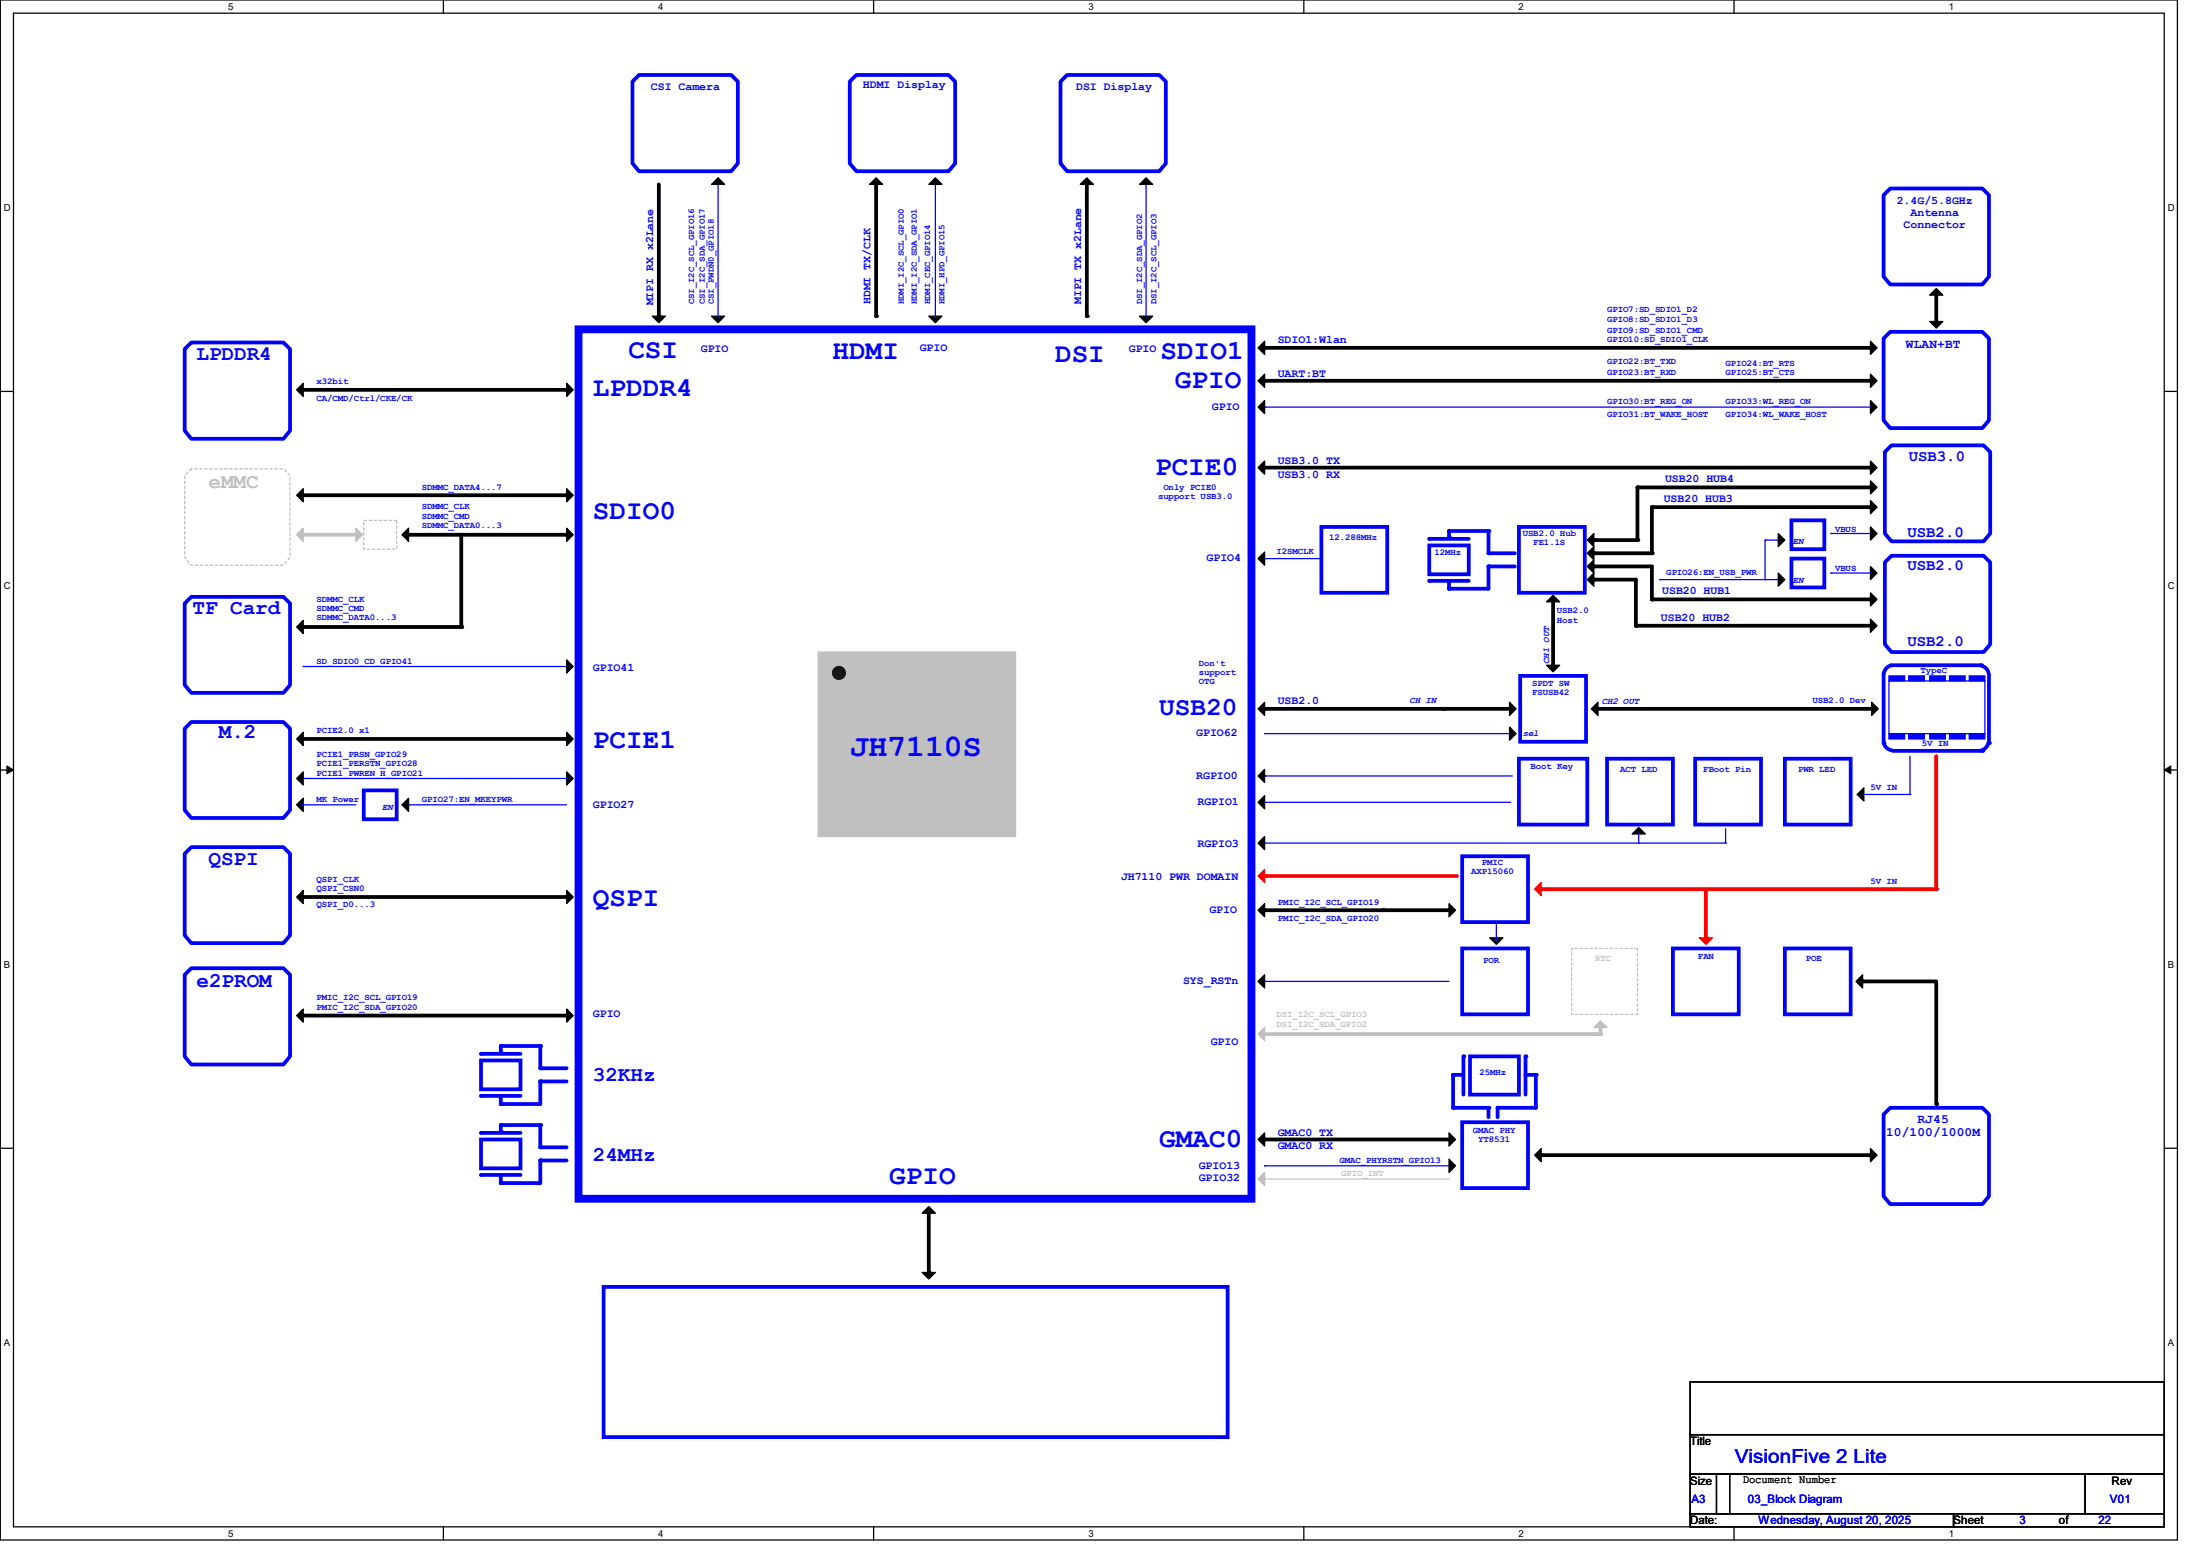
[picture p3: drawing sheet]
<svg xmlns="http://www.w3.org/2000/svg" width="297mm" height="210mm" viewBox="0 0 297 210" stroke-linecap="round" stroke-linejoin="round" font-family="sans-serif">
<path d="M0 0h294v207.9h-294zM1.8 1.8h290.4v204.3h-290.4z" fill="none" stroke="#000" stroke-width=".17"/>
<g fill="#fff">
<path d="M30.8 .2h.7v1.4h-.7z"/>
<path d="M30.8 206.2h.7v1.4h-.7z"/>
</g>
<path d="M59.9 0v1.8M59.9 206.1v1.8" fill="none" stroke="#000" stroke-width=".17"/>
<g fill="#fff">
<path d="M88.9 .2h.6v1.4h-.6z"/>
<path d="M88.9 206.2h.6v1.4h-.6z"/>
</g>
<path d="M117.9 0v1.8M117.9 206.1v1.8" fill="none" stroke="#000" stroke-width=".17"/>
<g fill="#fff">
<path d="M146.9 .2h.7v1.4h-.7z"/>
<path d="M146.9 206.2h.7v1.4h-.7z"/>
</g>
<path d="M176 0v1.8M176 206.1v1.8" fill="none" stroke="#000" stroke-width=".17"/>
<g fill="#fff">
<path d="M205 .2h.7v1.4h-.7z"/>
<path d="M205 206.2h.7v1.4h-.7z"/>
</g>
<path d="M234.1 0v1.8M234.1 206.1v1.8" fill="none" stroke="#000" stroke-width=".17"/>
<g fill="#fff">
<path d="M263.1 .2h.7v1.4h-.7z"/>
<path d="M263.1 206.2h.7v1.4h-.7z"/>
<path d="M.5 27.3h.9v1.4h-.9z"/>
<path d="M292.7 27.3h.8v1.4h-.8z"/>
<path d="M.5 78.4h.9v1.4h-.9z"/>
<path d="M292.7 78.4h.8v1.4h-.8z"/>
</g>
<path d="M0 52.8h1.8M292.2 52.8h1.8" fill="none" stroke="#000" stroke-width=".17"/>
<g fill="#fff">
<path d="M.5 129.5h.8v1.4h-.8z"/>
<path d="M292.7 129.5h.8v1.4h-.8z"/>
</g>
<path d="M0 103.9h1.8M292.2 103.9h1.8" fill="none" stroke="#000" stroke-width=".17"/>
<path d="M.9 103.4l.9 .5-.9 .5zM292.2 103.9l.9-.5v1z" fill="#000" stroke="#000" stroke-width=".14"/>
<g fill="#fff">
<path d="M.5 180.5h.8v1.4h-.8z"/>
<path d="M292.7 180.5h.8v1.4h-.8z"/>
</g>
<path d="M0 155h1.8M292.2 155h1.8" fill="none" stroke="#000" stroke-width=".17"/>
<path d="M78.1 44.4h90.9v117.4h-90.9z" fill="none" stroke="#00f" stroke-width="1.1"/>
<path d="M110.4 88h26.7v24.9h-26.7z" fill-rule="evenodd" fill="#c0c0c0" stroke="#c0c0c0" stroke-width=".17"/>
<path d="M205.1 71.1h8.9v8.9h-8.9zM241.9 70.2h4.4v3.9h-4.4zM241.9 75.4h4.4v3.9h-4.4zM254.5 61l.9-.9h12.4l.9 .9v11l-.9 1.1h-12.4l-.9-1.1zM254.5 75.9l.9-.9h12.4l.9 .9v11.1l-.9 1h-12.4l-.9-1zM205.2 91.2h8.9v8.9h-8.9zM255.4 89.8a1.3 1.3 0 0 0-1.1 1.1M267.4 89.8a1.29 1.29 0 0 1 1.1 1.1M268.5 91v9.3M205.1 102.4h9.2v8.9h-9.2zM268.4 100.3a1.3 1.3 0 0 1-.9 1" fill="none" stroke="#00f" stroke-width=".51"/>
<g fill="#000" stroke="#000" stroke-width=".17">
<path d="M240.1 77.3l.9 .9-.9 .9z" fill-rule="evenodd"/>
<path d="M240.1 72l.9 .9-.9 .9z" fill-rule="evenodd"/>
<path d="M252.5 62.2l.9 .9-.9 .9z" fill-rule="evenodd"/>
<path d="M252.5 64.9l.9 .9-.9 .9z" fill-rule="evenodd"/>
<path d="M252.5 67.6l.9 .9-.9 .8z" fill-rule="evenodd"/>
<path d="M252.5 71.1l.9 .9-.9 .9z" fill-rule="evenodd"/>
<path d="M252.5 76.5l.9 .8-.9 .9z" fill-rule="evenodd"/>
<path d="M169.8 95.7l.9-.9v1.8z" fill-rule="evenodd"/>
<path d="M209.7 80.3l.9 .9h-1.8z" fill-rule="evenodd"/>
<path d="M252.5 83.6l.9 .9-.9 .8z" fill-rule="evenodd"/>
<path d="M252.5 80l.9 .9-.9 .9z" fill-rule="evenodd"/>
</g>
<path d="M170.6 63.1h82.1M215.2 76.5h7.8v4.4h29.5M215.2 78.2h5.7v6.3h31.6M252.5 65.8h-31.4v7.1h-5.9M252.5 68.5h-29.5v6.2h-7.8M170.7 95.7h24.2M209.7 81.2v8.8" fill="none" stroke="#000" stroke-width=".51"/>
<g fill="#000">
<circle cx="215.2" cy="72.9" r=".25"/>
<circle cx="215.2" cy="78.2" r=".25"/>
<circle cx="215.2" cy="74.7" r=".25"/>
<circle cx="215.2" cy="76.5" r=".25"/>
<circle cx="221.1" cy="65.8" r=".25"/>
<circle cx="221.1" cy="72.9" r=".25"/>
<circle cx="223" cy="68.5" r=".25"/>
<circle cx="223" cy="74.7" r=".25"/>
<circle cx="252.7" cy="63.1" r=".25"/>
<circle cx="170.7" cy="95.7" r=".25"/>
<circle cx="209.7" cy="90" r=".25"/>
<circle cx="220.9" cy="84.5" r=".25"/>
<circle cx="223" cy="80.9" r=".25"/>
</g>
<path d="M224.1 78.2h.1M224.1 78.2h16M238.3 72.9h.1M238.3 78.2h.1M238.3 72.9h1.8M238.3 72.9v5.3M247.2 72h.1M247.2 77.3h.1M247.2 72h5.3M247.2 77.3h5.3" fill="none" stroke="#00f" stroke-width=".17"/>
<circle cx="268.5" cy="100.3" r=".25" fill="#00f"/>
<path d="M254.3 90.8v9.5" fill="none" stroke="#00f" stroke-width=".51"/>
<circle cx="254.3" cy="100.3" r=".25" fill="#00f"/>
<path d="M255.4 89.8h12.1" fill="none" stroke="#00f" stroke-width=".51"/>
<circle cx="267.5" cy="89.8" r=".25" fill="#00f"/>
<path d="M255.5 101.3h12.1" fill="none" stroke="#00f" stroke-width=".51"/>
<circle cx="267.6" cy="101.3" r=".25" fill="#00f"/>
<path d="M254.3 100.3a1.31 1.31 0 0 0 1.1 1" fill="none" stroke="#00f" stroke-width=".51"/>
<path d="M255 91.9h13v7.1h-13z" fill="none" stroke="#00f" stroke-width=".17"/>
<g fill="#00f" stroke="#00f" stroke-width=".17">
<path d="M255 91.2h2.1v.7h-2.1z" fill-rule="evenodd"/>
<path d="M265.9 91.2h2.1v.7h-2.1z" fill-rule="evenodd"/>
<path d="M257.7 91.2h2.1v.7h-2.1z" fill-rule="evenodd"/>
<path d="M260.5 91.2h2.1v.7h-2.1z" fill-rule="evenodd"/>
<path d="M263.2 91.2h2.1v.7h-2.1z" fill-rule="evenodd"/>
<path d="M255 99h2.1v.7h-2.1z" fill-rule="evenodd"/>
<path d="M265.9 99h2.1v.7h-2.1z" fill-rule="evenodd"/>
<path d="M257.7 99h2.1v.7h-2.1z" fill-rule="evenodd"/>
<path d="M260.5 99h2.1v.7h-2.1z" fill-rule="evenodd"/>
<path d="M263.2 99h2.1v.7h-2.1z" fill-rule="evenodd"/>
</g>
<path d="M208.1 120h53.3" fill="none" stroke="#f00" stroke-width=".51"/>
<circle cx="208.1" cy="120" r=".25" fill="#f00"/>
<path d="M197.4 115.6h8.9v8.9h-8.9zM217 102.4h8.8v8.9h-8.8zM228.9 102.4h8.8v8.9h-8.8zM241 102.4h8.9v8.9h-8.9z" fill="none" stroke="#00f" stroke-width=".51"/>
<g fill="none" stroke="#00f" stroke-width=".17">
<path d="M170.7 104.7h.1M170.7 108.3h.1M170.7 113.8h.1M170.7 104.7h33.5M170.7 108.3h33.3M170.7 113.8h62.3M221.2 113.8h.1M221.2 112.6v1.2M233 113.8h.1M233 111.8v2M250.7 107.2h.1M250.7 107.2h7.2"/>
<path d="M257.9 107.2h.1M257.9 102.1v5.1"/>
</g>
<g fill="#000" stroke="#000" stroke-width=".17">
<path d="M252.7 94.8l.9 .9-.9 .9z" fill-rule="evenodd"/>
<path d="M169.8 104.7l.9-.9v1.8z" fill-rule="evenodd"/>
<path d="M169.8 108.3l.9-.9v1.8z" fill-rule="evenodd"/>
<path d="M221.2 111.7l.9 .9h-1.8z" fill-rule="evenodd"/>
<path d="M251.6 106.3v1.8l-.9-.9z" fill-rule="evenodd"/>
</g>
<path d="M215.5 95.7h37.2" fill="none" stroke="#000" stroke-width=".51"/>
<circle cx="215.5" cy="95.7" r=".25" fill="#000"/>
<path d="M207.2 120l.9-.9v1.8z" fill-rule="evenodd" fill="#f00" stroke="#f00" stroke-width=".17"/>
<path d="M261.4 102.1v17.9" fill="none" stroke="#f00" stroke-width=".51"/>
<circle cx="261.4" cy="120" r=".25" fill="#f00"/>
<path d="M169.8 118.2l.9-.9v1.8z" fill-rule="evenodd" fill="#f00" stroke="#f00" stroke-width=".17"/>
<path d="M170.7 118.2h26" fill="none" stroke="#f00" stroke-width=".51"/>
<circle cx="170.7" cy="118.2" r=".25" fill="#f00"/>
<path d="M85.4 11l.9-.9h12.4l.9 .9v11.1l-.9 1h-12.4l-.9-1zM114.7 11l.9-.9h12.5l.8 .9v11.1l-.8 1h-12.5l-.9-1zM143.2 11l.9-.9h12.4l.9 .9v11.1l-.9 1h-12.4l-.9-1zM24.9 47.1l.9-.9h12.5l.9 .9v11l-.9 1.1h-12.5l-.9-1.1zM197.4 151.5h8.9v8.9h-8.9zM254.3 150.4l.9-.9h12.4l.9 .9v11.1l-.9 1h-12.4l-.9-1z" fill="none" stroke="#00f" stroke-width=".51"/>
<g fill="#000" stroke="#000" stroke-width=".17">
<path d="M40 52.6l.9-.9v1.8z" fill-rule="evenodd"/>
<path d="M76.5 51.7l.9 .9-.9 .9z" fill-rule="evenodd"/>
<path d="M88.1 42.7h1.7l-.9 .9z" fill-rule="evenodd"/>
<path d="M96.1 42.7h1.7l-.9 .9z" fill-rule="evenodd"/>
<path d="M125.4 42.7h1.8l-.9 .9z" fill-rule="evenodd"/>
<path d="M153.8 42.7h1.8l-.9 .9z" fill-rule="evenodd"/>
<path d="M40 66.8l.9-.8v1.7z" fill-rule="evenodd"/>
<path d="M54.3 72.2l.9-.9v1.8z" fill-rule="evenodd"/>
<path d="M76.5 71.3l.9 .9-.9 .9z" fill-rule="evenodd"/>
<path d="M76.5 66l.9 .8-.9 .9z" fill-rule="evenodd"/>
<path d="M170.7 152.9v1.8l-.9-.9z" fill-rule="evenodd"/>
<path d="M195.6 152.9l.9 .9-.9 .9z" fill-rule="evenodd"/>
<path d="M195.6 156.5l.9 .9-.9 .8z" fill-rule="evenodd"/>
<path d="M208.1 155v1.8l-.9-.9z" fill-rule="evenodd"/>
<path d="M252.5 155l.9 .9-.9 .9z" fill-rule="evenodd"/>
</g>
<path d="M88.9 24.9v17.8M118.3 24.7v18M146.7 24.6v18.1M40.8 52.6h35.7M40.9 66.8h35.6M55.2 72.2h21.3M170.7 153.8h24.9M208.1 155.9h44.4" fill="none" stroke="#000" stroke-width=".51"/>
<g fill="#000">
<circle cx="76.5" cy="52.6" r=".25"/>
<circle cx="88.9" cy="42.7" r=".25"/>
<circle cx="118.3" cy="42.7" r=".25"/>
<circle cx="146.7" cy="42.7" r=".25"/>
<circle cx="76.5" cy="66.8" r=".25"/>
<circle cx="76.5" cy="72.2" r=".25"/>
<circle cx="170.7" cy="153.8" r=".25"/>
<circle cx="208.1" cy="155.9" r=".25"/>
</g>
<path d="M96.9 24.6v18.2M126.3 24.6v18.2M154.7 24.6v18.2M96.9 42.8h.1M126.3 42.8h.1M154.7 42.8h.1M170.7 157.4h.1M170.7 157.4h24.9" fill="none" stroke="#00f" stroke-width=".17"/>
<path d="M24.9 64.2l.9-.9h12.5l.9 .9v11l-.9 1.1h-12.5l-.9-1.1zM49.1 70.2h4.5v3.9h-4.5z" fill="none" stroke="#c0c0c0" stroke-width=".17" stroke-dasharray=".3"/>
<g fill="#c0c0c0" stroke="#c0c0c0" stroke-width=".17">
<path d="M40 72.2l.9-.9v1.8z" fill-rule="evenodd"/>
<path d="M48 71.3l.9 .9-.9 .9z" fill-rule="evenodd"/>
</g>
<path d="M40.8 72.2h7.6" fill="none" stroke="#c0c0c0" stroke-width=".51"/>
<circle cx="48.4" cy="72.2" r=".25" fill="#c0c0c0"/>
<path d="M24.9 81.4l.9-.8h12.5l.9 .8v11.1l-.9 1h-12.5l-.9-1zM24.9 98.3l.9-.8h12.5l.9 .8v11l-.9 1.1h-12.5l-.9-1.1zM24.9 115.2l.9-.9h12.5l.9 .9v11l-.9 1.1h-12.5l-.9-1.1zM49.1 106.7h4.5v3.9h-4.5zM24.9 131.6l.9-.9h12.5l.9 .9v11l-.9 1.1h-12.5l-.9-1.1zM64.9 142.2h5.4" fill="none" stroke="#00f" stroke-width=".51"/>
<g fill="#000" stroke="#000" stroke-width=".17">
<path d="M40 84.6l.9-.9v1.8z" fill-rule="evenodd"/>
<path d="M76.5 89.1l.9 .9-.9 .8z" fill-rule="evenodd"/>
<path d="M76.5 98.8l.9 .9-.9 .9z" fill-rule="evenodd"/>
<path d="M40 99.7l.9-.9v1.8z" fill-rule="evenodd"/>
<path d="M40 105.1l.9-.9v1.8z" fill-rule="evenodd"/>
<path d="M40 108.6l.9-.9v1.8z" fill-rule="evenodd"/>
<path d="M54.3 108.6l.9-.9v1.8z" fill-rule="evenodd"/>
<path d="M76.5 104.2l.9 .9-.9 .9z" fill-rule="evenodd"/>
<path d="M40.9 120.2v1.8l-.9-.9z" fill-rule="evenodd"/>
<path d="M40.9 136.2v1.8l-.9-.9z" fill-rule="evenodd"/>
<path d="M76.5 120.2l.9 .9-.9 .9z" fill-rule="evenodd"/>
<path d="M76.5 136.2l.9 .9-.9 .9z" fill-rule="evenodd"/>
</g>
<path d="M62.3 72.2v12.4h-21.4M40.8 99.7h35.7M40.8 121.1h35.7M40.8 137.1h35.7" fill="none" stroke="#000" stroke-width=".51"/>
<g fill="#000">
<circle cx="62.3" cy="84.6" r=".25"/>
<circle cx="76.5" cy="99.7" r=".25"/>
<circle cx="76.5" cy="137.1" r=".25"/>
<circle cx="76.5" cy="121.1" r=".25"/>
</g>
<path d="M40.9 90h.1M40.9 90h35.6M40.8 108.6h.1M40.8 108.6h7.2M40.9 105.1h.1M40.9 105.1h35.6M55.2 108.6h.1M55.2 108.6h21.3" fill="none" stroke="#00f" stroke-width=".17"/>
<circle cx="64.9" cy="142.2" r=".25" fill="#00f"/>
<path d="M64.9 143.1h5.4v3.9h-5.4zM64.9 147.9h5.4" fill="none" stroke="#00f" stroke-width=".51"/>
<circle cx="64.9" cy="147.9" r=".25" fill="#00f"/>
<path d="M67.6 148.1v.9" fill="none" stroke="#00f" stroke-width=".51"/>
<circle cx="67.6" cy="149" r=".25" fill="#00f"/>
<path d="M67.6 141.2v.9" fill="none" stroke="#00f" stroke-width=".51"/>
<circle cx="67.6" cy="142.1" r=".25" fill="#00f"/>
<path d="M67.6 141.2h5.3" fill="none" stroke="#00f" stroke-width=".51"/>
<circle cx="67.6" cy="141.2" r=".25" fill="#00f"/>
<path d="M67.6 149h5.3" fill="none" stroke="#00f" stroke-width=".51"/>
<circle cx="67.6" cy="149" r=".25" fill="#00f"/>
<path d="M72.9 141.2v3" fill="none" stroke="#00f" stroke-width=".51"/>
<circle cx="72.9" cy="141.2" r=".25" fill="#00f"/>
<path d="M72.9 144.2h3.6" fill="none" stroke="#00f" stroke-width=".51"/>
<circle cx="72.9" cy="144.2" r=".25" fill="#00f"/>
<path d="M72.9 146h3.6" fill="none" stroke="#00f" stroke-width=".51"/>
<circle cx="72.9" cy="146" r=".25" fill="#00f"/>
<path d="M72.9 146v3" fill="none" stroke="#00f" stroke-width=".51"/>
<circle cx="72.9" cy="146" r=".25" fill="#00f"/>
<path d="M64.9 152.9h5.4" fill="none" stroke="#00f" stroke-width=".51"/>
<circle cx="64.9" cy="152.9" r=".25" fill="#00f"/>
<path d="M64.9 153.8h5.4v3.9h-5.4zM64.9 158.6h5.4" fill="none" stroke="#00f" stroke-width=".51"/>
<circle cx="64.9" cy="158.6" r=".25" fill="#00f"/>
<path d="M67.6 158.8v.9" fill="none" stroke="#00f" stroke-width=".51"/>
<circle cx="67.6" cy="159.7" r=".25" fill="#00f"/>
<path d="M67.6 151.8v.9" fill="none" stroke="#00f" stroke-width=".51"/>
<circle cx="67.6" cy="152.7" r=".25" fill="#00f"/>
<path d="M67.6 151.8h5.3" fill="none" stroke="#00f" stroke-width=".51"/>
<circle cx="67.6" cy="151.8" r=".25" fill="#00f"/>
<path d="M67.6 159.7h5.3" fill="none" stroke="#00f" stroke-width=".51"/>
<circle cx="67.6" cy="159.7" r=".25" fill="#00f"/>
<path d="M72.9 151.8v3.1" fill="none" stroke="#00f" stroke-width=".51"/>
<circle cx="72.9" cy="151.8" r=".25" fill="#00f"/>
<path d="M72.9 154.9h3.6" fill="none" stroke="#00f" stroke-width=".51"/>
<circle cx="72.9" cy="154.9" r=".25" fill="#00f"/>
<path d="M72.9 156.6h3.6" fill="none" stroke="#00f" stroke-width=".51"/>
<circle cx="72.9" cy="156.6" r=".25" fill="#00f"/>
<path d="M72.9 156.6v3.1" fill="none" stroke="#00f" stroke-width=".51"/>
<circle cx="72.9" cy="156.6" r=".25" fill="#00f"/>
<path d="M197.4 128h8.9v8.9h-8.9zM225.8 128h8.9v8.9h-8.9zM241 128h8.9v8.9h-8.9zM81.5 173.7h84.2v20.3h-84.2z" fill="none" stroke="#00f" stroke-width=".51"/>
<g fill="#000" stroke="#000" stroke-width=".17">
<path d="M96.9 24l.9 .9h-1.7z" fill-rule="evenodd"/>
<path d="M117.4 24.9l.9-.9 .9 .9z" fill-rule="evenodd"/>
<path d="M126.3 24l.9 .9h-1.8z" fill-rule="evenodd"/>
<path d="M146.7 24l.9 .9h-1.8z" fill-rule="evenodd"/>
<path d="M154.7 24l.9 .9h-1.8z" fill-rule="evenodd"/>
<path d="M169.8 63.1l.9-.9v1.8z" fill-rule="evenodd"/>
<path d="M169.8 132.5l.9-.9v1.7z" fill-rule="evenodd"/>
<path d="M169.8 122.9l.9-.9v1.7z" fill-rule="evenodd"/>
<path d="M195.6 122l.9 .9-.9 .8z" fill-rule="evenodd"/>
<path d="M201.1 126.6h1.8l-.9 .9z" fill-rule="evenodd"/>
<path d="M250.6 132.5l.9-.9v1.7z" fill-rule="evenodd"/>
<path d="M124.5 171.7h1.8l-.9 .9z" fill-rule="evenodd"/>
<path d="M124.5 163.7l.9-.8 .9 .8z" fill-rule="evenodd"/>
</g>
<path d="M170.7 122.9h24.9M251.5 132.5h9.9M261.4 132.6v16.4M125.4 163.6v8.1" fill="none" stroke="#000" stroke-width=".51"/>
<g fill="#000">
<circle cx="170.7" cy="122.9" r=".25"/>
<circle cx="186.7" cy="122.9" r=".25"/>
<circle cx="251.5" cy="132.5" r=".25"/>
<circle cx="261.4" cy="149" r=".25"/>
<circle cx="125.4" cy="171.7" r=".25"/>
</g>
<path d="M170.7 132.5h.1M170.7 132.5h24.9M202 127h.1M202 124.8v2.2" fill="none" stroke="#00f" stroke-width=".17"/>
<circle cx="113.3" cy="90.8" r=".87" fill="#400000" stroke="#400000" stroke-width=".17"/>
<path d="M212.2 128h8.9v8.9h-8.9z" fill="none" stroke="#c0c0c0" stroke-width=".17" stroke-dasharray=".3"/>
<path d="M169.8 139.6l.9-.9v1.8z" fill-rule="evenodd" fill="#c0c0c0" stroke="#c0c0c0" stroke-width=".17"/>
<path d="M170.6 139.6h45.3" fill="none" stroke="#c0c0c0" stroke-width=".51"/>
<circle cx="215.9" cy="139.6" r=".25" fill="#c0c0c0"/>
<path d="M216.1 137.8l.9 .9h-1.8z" fill-rule="evenodd" fill="#c0c0c0" stroke="#c0c0c0" stroke-width=".17"/>
<path d="M216.1 138.5v1.1" fill="none" stroke="#c0c0c0" stroke-width=".51"/>
<circle cx="216.1" cy="139.6" r=".25" fill="#c0c0c0"/>
<path d="M178.4 71.1h8.9v8.9h-8.9z" fill="none" stroke="#00f" stroke-width=".51"/>
<path d="M170.7 75.4h.1M170.7 75.4h7.5" fill="none" stroke="#00f" stroke-width=".17"/>
<path d="M169.8 75.4l.9-.9v1.8z" fill-rule="evenodd" fill="#000" stroke="#000" stroke-width=".17"/>
<path d="M229.4 126.6h1.8l-.9 .9z" fill-rule="evenodd" fill="#f00" stroke="#f00" stroke-width=".17"/>
<path d="M230.3 120v6.6" fill="none" stroke="#f00" stroke-width=".51"/>
<circle cx="230.3" cy="126.6" r=".25" fill="#f00"/>
<path d="M169.8 159.1l.9-.9v1.8z" fill-rule="evenodd" fill="#c0c0c0" stroke="#c0c0c0" stroke-width=".17"/>
<path d="M170.7 159.1h.1M170.7 159.1h24.9" fill="none" stroke="#c0c0c0" stroke-width=".17"/>
<path d="M254.3 26.3l.9-.9h12.4l.9 .9v11l-.9 1.1h-12.4l-.9-1.1zM254.3 45.7l.9-.9h12.4l.9 .9v11l-.9 1.1h-12.4l-.9-1.1zM197.6 142.6v5.1M198.5 142.6h6.6v5.1h-6.6z" fill="none" stroke="#00f" stroke-width=".51"/>
<g fill="#000" stroke="#000" stroke-width=".17">
<path d="M261.4 38.9l.9 .9h-1.8z" fill-rule="evenodd"/>
<path d="M169.8 46.9l.9-.8v1.7z" fill-rule="evenodd"/>
<path d="M169.8 51.4l.9-.9v1.8z" fill-rule="evenodd"/>
<path d="M169.8 54.9l.9-.8v1.7z" fill-rule="evenodd"/>
<path d="M252.5 46.1l.9 .8-.9 .9z" fill-rule="evenodd"/>
<path d="M252.5 54.1l.9 .8-.9 .9z" fill-rule="evenodd"/>
<path d="M252.5 50.5l.9 .9-.9 .9z" fill-rule="evenodd"/>
<path d="M260.5 43.4h1.8l-.9 .9z" fill-rule="evenodd"/>
<path d="M214.3 72.9l.9-.9v1.8z" fill-rule="evenodd"/>
<path d="M214.3 74.7l.9-.9v1.8z" fill-rule="evenodd"/>
<path d="M214.3 76.5l.9-.9v1.7z" fill-rule="evenodd"/>
<path d="M214.3 78.2l.9-.9v1.8z" fill-rule="evenodd"/>
<path d="M203.8 94.8l.9 .9-.9 .9z" fill-rule="evenodd"/>
<path d="M203.8 98.1l.9 .9-.9 .9z" fill-rule="evenodd"/>
<path d="M208.8 89.8h1.8l-.9 .9z" fill-rule="evenodd"/>
<path d="M215.7 94.8v1.8l-.9-.9z" fill-rule="evenodd"/>
<path d="M169.8 113.8l.9-.9v1.8z" fill-rule="evenodd"/>
</g>
<path d="M261.4 39.7v3.9M170.7 46.9h81.8M170.7 51.4h81.8M194.9 95.7h8.9" fill="none" stroke="#000" stroke-width=".51"/>
<g fill="#000">
<circle cx="170.7" cy="46.9" r=".25"/>
<circle cx="170.7" cy="51.4" r=".25"/>
<circle cx="261.4" cy="43.6" r=".25"/>
<circle cx="194.9" cy="95.7" r=".25"/>
</g>
<path d="M170.7 54.9h.1M170.7 54.9h81.8M170.7 99h.1M170.7 99h33.1" fill="none" stroke="#00f" stroke-width=".17"/>
<circle cx="197.6" cy="142.6" r=".25" fill="#00f"/>
<path d="M206 142.6v5.1" fill="none" stroke="#00f" stroke-width=".51"/>
<circle cx="206" cy="142.6" r=".25" fill="#00f"/>
<path d="M196.2 145.1h1.4" fill="none" stroke="#00f" stroke-width=".51"/>
<circle cx="196.2" cy="145.1" r=".25" fill="#00f"/>
<path d="M206 145.1h1.3" fill="none" stroke="#00f" stroke-width=".51"/>
<circle cx="206" cy="145.1" r=".25" fill="#00f"/>
<path d="M196.2 145.1v4.4" fill="none" stroke="#00f" stroke-width=".51"/>
<circle cx="196.2" cy="145.1" r=".25" fill="#00f"/>
<path d="M196.2 149.5h4.8" fill="none" stroke="#00f" stroke-width=".51"/>
<circle cx="196.2" cy="149.5" r=".25" fill="#00f"/>
<path d="M207.3 145.1v4.4" fill="none" stroke="#00f" stroke-width=".51"/>
<circle cx="207.3" cy="145.1" r=".25" fill="#00f"/>
<path d="M202.2 149.5h5.1" fill="none" stroke="#00f" stroke-width=".51"/>
<circle cx="202.2" cy="149.5" r=".25" fill="#00f"/>
<path d="M201 149.5v1.3" fill="none" stroke="#00f" stroke-width=".51"/>
<circle cx="201" cy="149.5" r=".25" fill="#00f"/>
<path d="M202.2 149.5v1.3" fill="none" stroke="#00f" stroke-width=".51"/>
<circle cx="202.2" cy="149.5" r=".25" fill="#00f"/>
<path d="M193 72.7h5.3" fill="none" stroke="#00f" stroke-width=".51"/>
<circle cx="193" cy="72.7" r=".25" fill="#00f"/>
<path d="M193 73.6h5.3v3.9h-5.3zM193 78.4h5.3" fill="none" stroke="#00f" stroke-width=".51"/>
<circle cx="193" cy="78.4" r=".25" fill="#00f"/>
<path d="M195.6 78.6v.9" fill="none" stroke="#00f" stroke-width=".51"/>
<circle cx="195.6" cy="79.5" r=".25" fill="#00f"/>
<path d="M195.6 71.7v.9" fill="none" stroke="#00f" stroke-width=".51"/>
<circle cx="195.6" cy="72.6" r=".25" fill="#00f"/>
<path d="M195.6 71.7h5.4" fill="none" stroke="#00f" stroke-width=".51"/>
<circle cx="195.6" cy="71.7" r=".25" fill="#00f"/>
<path d="M195.6 79.5h5.4" fill="none" stroke="#00f" stroke-width=".51"/>
<circle cx="195.6" cy="79.5" r=".25" fill="#00f"/>
<path d="M201 71.7v3" fill="none" stroke="#00f" stroke-width=".51"/>
<circle cx="201" cy="71.7" r=".25" fill="#00f"/>
<path d="M201 74.7h3.5" fill="none" stroke="#00f" stroke-width=".51"/>
<circle cx="201" cy="74.7" r=".25" fill="#00f"/>
<path d="M201 76.5h3.5" fill="none" stroke="#00f" stroke-width=".51"/>
<circle cx="201" cy="76.5" r=".25" fill="#00f"/>
<path d="M201 76.5v3" fill="none" stroke="#00f" stroke-width=".51"/>
<circle cx="201" cy="76.5" r=".25" fill="#00f"/>
<path d="M228.2 186.5h64v7.1h-64zM228.2 193.6h64v5.4h-64zM228.2 199h5.3v5.3h-5.3zM231.7 199h49.8v5.3h-49.8zM281.5 199h10.7v5.3h-10.7zM228.2 204.3h35.5v1.8h-35.5zM263.7 204.3h28.5v1.8h-28.5z" fill="none" stroke="#000" stroke-width=".17"/>
<text font-size="4.2" fill="#00f" x="114.7" y="102.1">JH7110S</text>
<g font-size="3.7" fill="#00f">
<text x="80.1" y="53.5">LPDDR4</text>
<text x="84.8" y="48.3">CSI</text>
<text x="112.4" y="48.5">HDMI</text>
<text x="142.5" y="48.9">DSI</text>
<text x="156.7" y="48.5">SDIO1</text>
<text x="158.6" y="52.4">GPIO</text>
<text x="156" y="64.2">PCIE0</text>
<text x="80.1" y="70">SDIO0</text>
<text x="80.1" y="101">PCIE1</text>
<text x="80.1" y="122.3">QSPI</text>
<text x="156.5" y="154.9">GMAC0</text>
<text x="120.1" y="159.8">GPIO</text>
</g>
<text font-size="3.5" fill="#00f" x="156.5" y="96.5">USB20</text>
<g font-size="2.8" fill="#00f">
<text x="26.5" y="48.6">LPDDR4</text>
<text x="26" y="82.9">TF Card</text>
<text x="29.5" y="99.6">M.2</text>
<text x="28.2" y="116.7">QSPI</text>
<text x="26.5" y="133.2">e2PROM</text>
<text x="80.1" y="145.8">32KHz</text>
<text x="80.1" y="156.7">24MHz</text>
</g>
<text font-size="2.8" fill="#c0c0c0" x="28.2" y="65.8">eMMC</text>
<text font-size="2.6" fill="#00f" x="234.2" y="197.4">VisionFive 2 Lite</text>
<g font-size="2.1" fill="#00f">
<text x="257.7" y="62.2">USB3.0</text>
<text x="257.5" y="72.5">USB2.0</text>
<text x="257.5" y="77">USB2.0</text>
<text x="257.5" y="87.2">USB2.0</text>
</g>
<g font-size="1.7" fill="#00f">
<text x="257.3" y="47">WLAN+BT</text>
<text x="254.6" y="153.3">10/100/1000M</text>
<text x="258.9" y="151.6">RJ45</text>
</g>
<g font-size="1.6" fill="#00f">
<text x="116.5" y="11.9">HDMI Display</text>
<text x="87.9" y="12.1">CSI Camera</text>
<text x="145.3" y="12.1">DSI Display</text>
<text x="256.1" y="27.6">2.4G/5.8GHz</text>
<text x="257.9" y="29.2">Antenna</text>
<text x="257" y="30.7">Connector</text>
<text x="88.2" y="41.2" transform="rotate(-90 88.2 41.2)">MIPI RX x2Lane</text>
<text x="117.5" y="41.1" transform="rotate(-90 117.5 41.1)">HDMI TX/CLK</text>
<text x="146" y="41.1" transform="rotate(-90 146 41.1)">MIPI TX x2Lane</text>
<text x="94.6" y="47.5">GPIO</text>
<text x="124.2" y="47.3">GPIO</text>
<text x="152.4" y="47.5">GPIO</text>
<text x="172.5" y="46.3">SDIO1:Wlan</text>
<text x="172.5" y="50.9">UART:BT</text>
<text x="163.6" y="55.3">GPIO</text>
<text x="172.5" y="62.6">USB3.0 TX</text>
<text x="172.5" y="64.6">USB3.0 RX</text>
<text x="224.8" y="65.1">USB20 HUB4</text>
<text x="224.6" y="67.8">USB20 HUB3</text>
<text x="162.9" y="75.8">GPIO4</text>
<text x="224.2" y="83.8">USB20 HUB2</text>
<text x="224.4" y="80.2">USB20 HUB1</text>
<text x="80.1" y="90.5">GPIO41</text>
<text x="172.5" y="95">USB2.0</text>
<text x="161.5" y="99.4">GPIO62</text>
<text x="161.5" y="105.1">RGPIO0</text>
<text x="80.1" y="109">GPIO27</text>
<text x="161.7" y="108.7">RGPIO1</text>
<text x="151.3" y="118.8">JH7110 PWR DOMAIN</text>
<text x="161.7" y="114.3">RGPIO3</text>
<text x="163.3" y="123.2">GPIO</text>
<text x="80.1" y="137.3">GPIO</text>
<text x="159.7" y="132.8">SYS_RSTn</text>
<text x="163.4" y="141">GPIO</text>
<text x="172.5" y="153.3">GMAC0 TX</text>
<text x="172.5" y="155.1">GMAC0 RX</text>
<text x="161.8" y="157.7">GPIO13</text>
<text x="161.8" y="159.3">GPIO32</text>
<text x="228.3" y="202.9">A3</text>
<text x="236" y="202.9">03_Block Diagram</text>
<text x="284.9" y="202.9">V01</text>
<text x="237.4" y="205.7">Wednesday, August 20, 2025</text>
<text x="272.6" y="205.7">3</text>
<text x="283.3" y="205.7">22</text>
</g>
<g font-size="1.6">
<text x="228.2" y="195.1">Title</text>
<text x="228.2" y="200.4">Size</text>
<text x="235.3" y="200.2">Document Number</text>
<text x="285.1" y="200.4">Rev</text>
<text x="228.2" y="205.7">Date:</text>
<text x="263.7" y="205.7">Sheet</text>
<text x="278" y="205.7">of</text>
</g>
<g font-size="1.3">
<text x="30.8" y="1.3">5</text>
<text x="88.9" y="1.3">4</text>
<text x="146.9" y="1.3">3</text>
<text x="205" y="1.3">2</text>
<text x="263.1" y="1.3">1</text>
<text x=".5" y="28.4">D</text>
<text x="292.7" y="28.4">D</text>
<text x=".5" y="79.5">C</text>
<text x="292.7" y="79.5">C</text>
<text x=".5" y="130.6">B</text>
<text x="292.7" y="130.6">B</text>
<text x=".5" y="181.7">A</text>
<text x="292.7" y="181.7">A</text>
<text x="30.8" y="207.4">5</text>
<text x="88.9" y="207.4">4</text>
<text x="146.9" y="207.4">3</text>
<text x="205" y="207.4">2</text>
<text x="263.1" y="207.4">1</text>
</g>
<g font-size="1.2" fill="#00f">
<text x="93.7" y="41.1" transform="rotate(-90 93.7 41.1)">CSI_I2C_SCL_GPIO16</text>
<text x="95.2" y="41.1" transform="rotate(-90 95.2 41.1)">CSI_I2C_SDA_GPIO17</text>
<text x="96.4" y="41.1" transform="rotate(-90 96.4 41.1)">CSI_PWDN0_GPIO18</text>
<text x="122" y="41.1" transform="rotate(-90 122 41.1)">HDMI_I2C_SCL_GPIO0</text>
<text x="123.8" y="41.1" transform="rotate(-90 123.8 41.1)">HDMI_I2C_SDA_GPIO1</text>
<text x="125.6" y="41.1" transform="rotate(-90 125.6 41.1)">HDMI_CEC_GPIO14</text>
<text x="127.5" y="41.1" transform="rotate(-90 127.5 41.1)">HDMI_HPD_GPIO15</text>
<text x="154.2" y="41.1" transform="rotate(-90 154.2 41.1)">DSI_I2C_SDA_GPIO2</text>
<text x="156.1" y="41.1" transform="rotate(-90 156.1 41.1)">DSI_I2C_SCL_GPIO3</text>
<text x="217" y="42.1">GPIO7:SD_SDIO1_D2</text>
<text x="217" y="43.5">GPIO8:SD_SDIO1_D3</text>
<text x="217" y="44.9">GPIO9:SD_SDIO1_CMD</text>
<text x="217" y="46.2">GPIO10:SD_SDIO1_CLK</text>
<text x="42.7" y="51.9">x32bit</text>
<text x="217" y="49.2">GPIO22:BT_TXD</text>
<text x="217" y="50.6">GPIO23:BT_RXD</text>
<text x="233" y="49.4">GPIO24:BT_RTS</text>
<text x="233" y="50.6">GPIO25:BT_CTS</text>
<text x="42.7" y="54.2">CA/CMD/Ctrl/CKE/CK</text>
<text x="217" y="54.5">GPIO30:BT_REG_ON</text>
<text x="217" y="56.3">GPIO31:BT_WAKE_HOST</text>
<text x="233" y="54.5">GPIO33:WL_REG_ON</text>
<text x="233" y="56.3">GPIO34:WL_WAKE_HOST</text>
<text x="56.9" y="71.2">SDMMC_DATA0...3</text>
<text x="56.9" y="70">SDMMC_CMD</text>
<text x="56.9" y="68.7">SDMMC_CLK</text>
<text x="56.9" y="66.1">SDMMC_DATA4...7</text>
<text x="156.3" y="67.3">support USB3.0</text>
<text x="157.1" y="66.1">Only PCIE0</text>
<text x="247.7" y="71.8">VBUS</text>
<text x="172.3" y="74.8">I2SMCLK</text>
<text x="179.5" y="72.9">12.288MHz</text>
<text x="193.7" y="75">12MHz</text>
<text x="205.6" y="72.3">USB2.0 Hub</text>
<text x="207" y="73.5">FE1.1S</text>
<text x="225" y="77.6">GPIO26:EN_USB_PWR</text>
<text x="242" y="73.4">EN</text>
<text x="247.7" y="77.1">VBUS</text>
<text x="42.7" y="83.7">SDMMC_DATA0...3</text>
<text x="42.7" y="81.2">SDMMC_CLK</text>
<text x="42.7" y="82.5">SDMMC_CMD</text>
<text x="210.2" y="82.8">USB2.0</text>
<text x="242" y="78.7">EN</text>
<text x="42.7" y="89.6">SD_SDIO0_CD_GPIO41</text>
<text x="161.8" y="89.9">Don't</text>
<text x="209.1" y="89.6" transform="rotate(-90 209.1 89.6)">CH1 OUT</text>
<text x="210.2" y="84">Host</text>
<text x="161.8" y="91.1">support</text>
<text x="161.8" y="92.4">OTG</text>
<text x="190.3" y="94.9">CH IN</text>
<text x="206.8" y="92.6">SPDT SW</text>
<text x="206.8" y="93.8">FSUSB42</text>
<text x="216.2" y="95.1">CH2 OUT</text>
<text x="244.7" y="94.9">USB2.0 Dev</text>
<text x="259.3" y="90.8">TypeC</text>
<text x="42.7" y="99">PCIE2.0 x1</text>
<text x="205.6" y="99.4">sel</text>
<text x="259.5" y="100.8">5V IN</text>
<text x="42.7" y="104.7">PCIE1_PWREN_H_GPIO21</text>
<text x="42.7" y="103.4">PCIE1_PERSTN_GPIO28</text>
<text x="42.7" y="102.2">PCIE1_PRSN_GPIO29</text>
<text x="206.6" y="103.8">Boot Key</text>
<text x="218.7" y="104.1">ACT LED</text>
<text x="230" y="104.1">FBoot Pin</text>
<text x="242.7" y="104.1">PWR LED</text>
<text x="252.5" y="106.6">5V IN</text>
<text x="42.7" y="108.2">MK Power</text>
<text x="51.6" y="109.3">EN</text>
<text x="56.9" y="108.2">GPIO27:EN_MKEYPWR</text>
<text x="42.7" y="119.1">QSPI_CLK</text>
<text x="198.6" y="118">AXP15060</text>
<text x="200.1" y="116.8">PMIC</text>
<text x="252.5" y="119.3">5V IN</text>
<text x="42.7" y="122.5">QSPI_D0...3</text>
<text x="42.7" y="120.3">QSPI_CSN0</text>
<text x="172.5" y="124.2">PMIC_I2C_SDA_GPIO20</text>
<text x="172.5" y="122.1">PMIC_I2C_SCL_GPIO19</text>
<text x="200.2" y="129.9">POR</text>
<text x="229.2" y="129.4">FAN</text>
<text x="243.8" y="129.8">POE</text>
<text x="42.7" y="136.3">PMIC_I2C_SDA_GPIO20</text>
<text x="42.7" y="134.9">PMIC_I2C_SCL_GPIO19</text>
<text x="199.7" y="145">25MHz</text>
<text x="198.8" y="152.9">GMAC PHY</text>
<text x="199.6" y="154.1">YT8531</text>
<text x="180.8" y="156.9">GMAC_PHYRSTN_GPIO13</text>
</g>
<g font-size="1.2" fill="#c0c0c0">
<text x="215.3" y="129.8">RTC</text>
<text x="172.3" y="137.2">DSI_I2C_SCL_GPIO3</text>
<text x="172.3" y="138.6">DSI_I2C_SDA_GPIO2</text>
<text x="181.1" y="158.7">GPIO_INT</text>
</g>
</svg>
